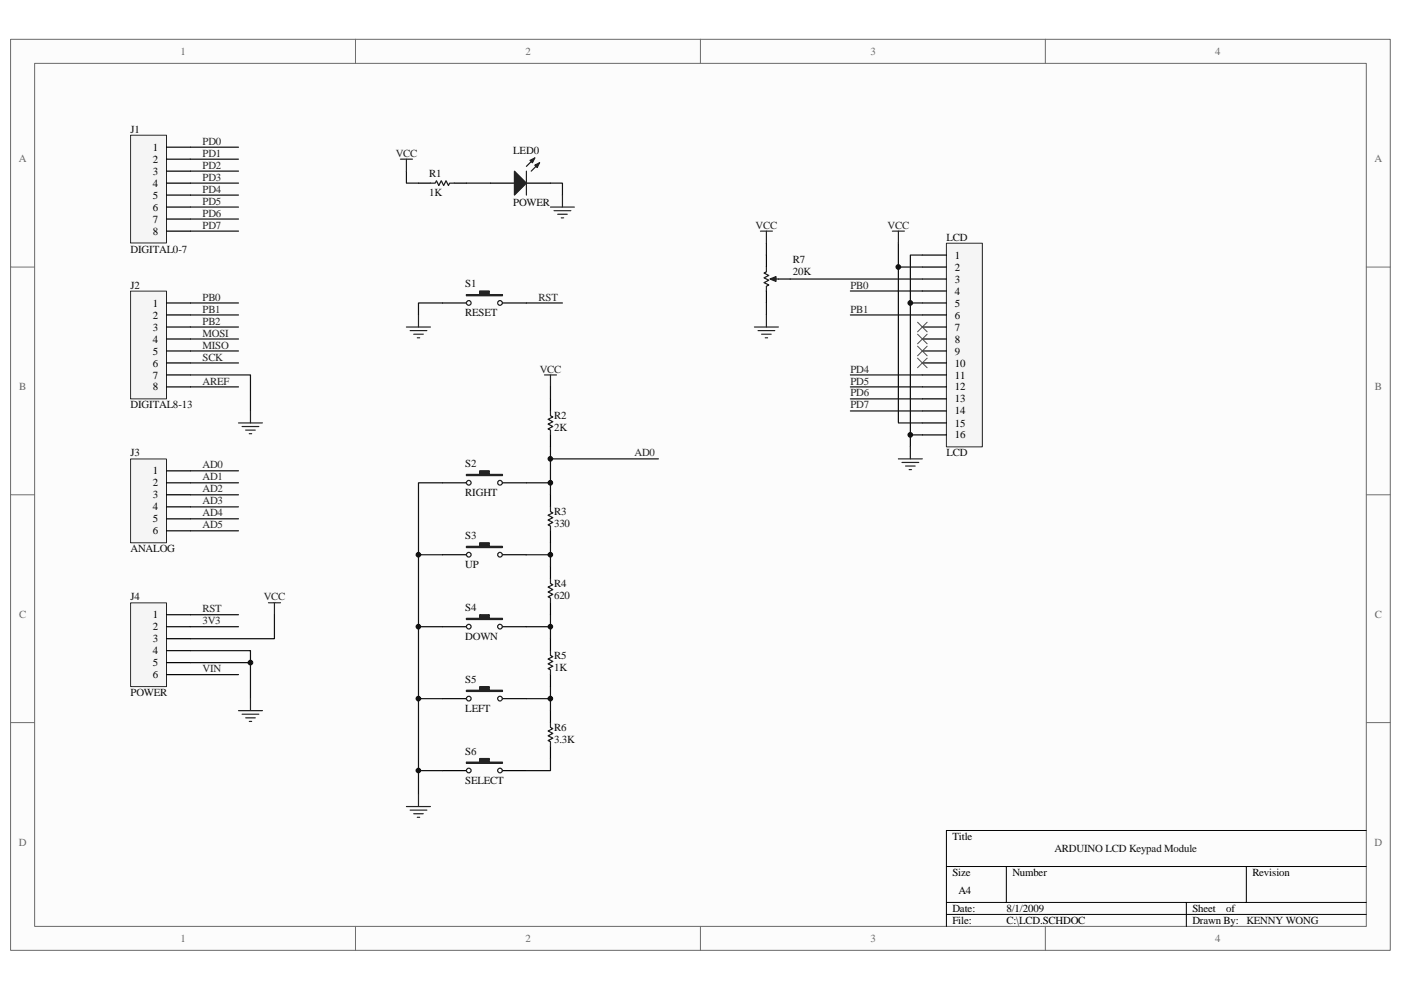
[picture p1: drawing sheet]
<svg xmlns="http://www.w3.org/2000/svg" width="297mm" height="210mm" viewBox="0 0 297 210" stroke-linecap="round" stroke-linejoin="round" font-family="sans-serif">
<path d="M2.3 8.4h292.5v193.2h-292.5z" fill="#fcfcfc"/>
<path d="M2.2 8.3h292.6v193.3h-292.6z" fill="none" stroke="#6a6a6a" stroke-width=".21"/>
<path d="M7.4 13.5h282.3v183h-282.3z" fill="#fcfcfc"/>
<g fill="none" stroke="#6a6a6a" stroke-width=".21">
<path d="M7.3 13.4h282.4v183.1h-282.4zM75.4 8.3v5.1M148.5 8.3v5.1M221.6 8.3v5.1M2.2 56.6h5.1M289.7 56.6h5.1M2.2 104.9h5.1M289.7 104.9h5.1M2.2 153.3h5.1M289.7 153.3h5.1M75.4 196.5v5.1M148.5 196.5v5.1"/>
<path d="M221.6 196.5v5.1"/>
</g>
<path d="M289.7 176.1h-89v20.4M200.7 183.8h89M200.7 191.4h89M200.7 194h89M213.4 183.8v7.6M251.5 191.4v5.1M264.2 183.8v7.6" fill="none" stroke="#000" stroke-width=".21"/>
<path d="M27.7 28.7h7.6v22.8h-7.6z" fill="#f5f5f5"/>
<path d="M27.7 28.7h7.6v22.8h-7.6z" fill="none" stroke="#262626" stroke-width=".21"/>
<path d="M35.3 31.2h5.1M35.3 33.8h5.1M35.3 36.3h5.1M35.3 38.8h5.1M35.3 41.4h5.1M35.3 43.9h5.1M35.3 46.5h5.1M35.3 49h5.1" fill="none" stroke="#000" stroke-width=".25"/>
<path d="M27.7 61.8h7.6v22.8h-7.6z" fill="#f5f5f5"/>
<path d="M27.7 61.7h7.6v22.9h-7.6z" fill="none" stroke="#262626" stroke-width=".21"/>
<path d="M35.3 64.3h5.1M35.3 66.8h5.1M35.3 69.4h5.1M35.3 71.9h5.1M35.3 74.4h5.1M35.3 77h5.1M35.3 79.5h5.1M35.3 82.1h5.1" fill="none" stroke="#000" stroke-width=".25"/>
<path d="M27.7 97.4h7.6v17.7h-7.6z" fill="#f5f5f5"/>
<path d="M27.7 97.3h7.6v17.8h-7.6z" fill="none" stroke="#262626" stroke-width=".21"/>
<path d="M35.3 99.9h5.1M35.3 102.4h5.1M35.3 104.9h5.1M35.3 107.5h5.1M35.3 110h5.1M35.3 112.6h5.1" fill="none" stroke="#000" stroke-width=".25"/>
<path d="M27.7 127.9h7.6v17.7h-7.6z" fill="#f5f5f5"/>
<path d="M27.7 127.9h7.6v17.7h-7.6z" fill="none" stroke="#262626" stroke-width=".21"/>
<g fill="none" stroke="#000" stroke-width=".25">
<path d="M88.7 38.8h2.6M96.3 38.8h2.6M104 38.8h5.1M111.6 38.8h5.1M93.8 64.3h5.1M106.5 64.3h5.1M116.7 84.6v2.6M116.7 92.2v2.6M93.8 102.4h5.1M93.8 117.7h5.1M106.5 102.4h5.1M106.5 117.7h5.1"/>
<path d="M116.7 104.9v2.6M116.7 112.6v2.5M35.3 130.4h5.1M35.3 132.9h5.1M35.3 135.5h5.1M35.3 138h5.1M93.8 132.9h5.1M106.5 132.9h5.1M116.7 120.2v2.5M116.7 127.8v2.6M116.7 135.5v2.5M35.3 140.5h5.1"/>
<path d="M35.3 143.1h5.1M93.8 148.2h5.1M106.5 148.2h5.1M116.7 143.1v2.5M116.7 150.7v2.6M116.7 158.3v2.6M93.8 163.4h5.1M106.5 163.4h5.1"/>
</g>
<g fill="none" stroke="#0e0e0e" stroke-width=".25">
<path d="M40.4 31.2h10.2M40.4 33.8h10.2M40.4 36.3h10.2M40.4 38.8h10.2M86.2 36.3v2.5h2.5M98.9 38.8h5.1M116.7 38.8h2.5v2.6M40.4 41.4h10.2M40.4 43.9h10.2M40.4 46.5h10.2M40.4 49h10.2M40.4 79.5h12.7v7.7"/>
<path d="M40.4 64.3h10.2M40.4 66.8h10.2M40.4 69.4h10.2M40.4 71.9h10.2M40.4 74.4h10.2M40.4 77h10.2M93.8 64.3h-5.1v2.5M111.6 64.3h7.6M40.4 82.1h10.2M40.4 99.9h10.2M116.7 82.1v2.5M116.7 94.8v10.1"/>
<path d="M116.7 97.3h22.9M40.4 102.4h10.2M40.4 104.9h10.2M40.4 107.5h10.2M40.4 110h10.2M40.4 112.6h10.2M88.7 117.7h5.1M93.8 102.4h-5.1v66.1M111.6 117.7h5.1M116.7 115.1v5.1M40.4 138h12.7v2.5M40.4 130.4h10.2"/>
<path d="M40.4 132.9h10.2M88.7 132.9h5.1M111.6 132.9h5.1M116.7 130.4v5.1M40.4 140.5h12.7v7.7M40.4 143.1h10.2M88.7 148.2h5.1M111.6 148.2h5.1M116.7 145.6v5.1M88.7 163.4h5.1M116.7 160.9v2.5h-5.1"/>
</g>
<g fill="none" stroke="#262626" stroke-width=".25">
<path d="M84.9 33.8h2.6M86.2 33.8v2.5M116.7 43.9h5.1M117.5 44.7h3.5M118.2 45.4h2.1M119 46.2h.5M119.2 41.4v2.5M86.2 69.4h5.1M86.9 70.1h3.6M87.7 70.9h2M88.5 71.6h.5M88.7 66.8v2.6"/>
<path d="M115.4 79.5h2.6M116.7 79.5v2.6M50.6 89.7h5M51.3 90.5h3.6M52.1 91.2h2M52.8 92h.6M53.1 87.2v2.5M50.6 150.7h5M51.3 151.5h3.6M52.1 152.3h2M52.8 153h.6M53.1 148.2v2.5"/>
<path d="M86.2 171.1h5.1M86.9 171.8h3.6M87.7 172.6h2M88.5 173.4h.5M88.7 168.5v2.6"/>
</g>
<g fill="none" stroke="#1c1c1c" stroke-width=".25">
<path d="M91.3 38.8h1l.2-.5 .5 1 .6-1 .5 1 .5-1 .5 1 .2-.5h1M111.6 36.3v5.1M113.4 33.5l-1.8 1.8M114.4 34.5l-1.8 1.8M116.7 87.2v1l.5 .2-1 .5 1 .6-1 .5 1 .5-1 .5 .5 .2v1M116.7 107.5v1l.5 .3-1 .5 1 .5-1 .5 1 .5-1 .5 .5 .3v1M116.7 122.7v1.1l.5 .2-1 .5 1 .6-1 .5 1 .5-1 .5 .5 .2v1M116.7 138v1l.5 .3-1 .5 1 .5-1 .5 1 .5-1 .5 .5 .3v1M116.7 153.3v1l.5 .2-1 .5 1 .6-1 .5 1 .5-1 .5 .5 .2v1"/>
<circle cx="99.4" cy="64.3" r=".49"/>
<circle cx="106" cy="64.3" r=".5"/>
<circle cx="99.4" cy="102.4" r=".49"/>
<circle cx="99.4" cy="117.7" r=".49"/>
<circle cx="106" cy="102.4" r=".5"/>
<circle cx="106" cy="117.7" r=".5"/>
<circle cx="99.4" cy="132.9" r=".49"/>
<circle cx="106" cy="132.9" r=".5"/>
<circle cx="99.4" cy="148.2" r=".49"/>
<circle cx="106" cy="148.2" r=".5"/>
<circle cx="99.4" cy="163.4" r=".49"/>
<circle cx="106" cy="163.4" r=".5"/>
</g>
<g fill="#1c1c1c" stroke="#1c1c1c" stroke-width=".25">
<path d="M109.1 36.3l2.5 2.5-2.5 2.6z"/>
<path d="M113.4 35l1-.5-.5 1z"/>
<path d="M112.4 34l1-.5-.5 1z"/>
<path d="M98.9 62.5h2.8v-.8h2v.8h2.8v.2h-7.6z" fill-rule="evenodd"/>
<path d="M98.9 100.6h2.8v-.7h2v.7h2.8v.3h-7.6z" fill-rule="evenodd"/>
<path d="M98.9 115.9h2.8v-.8h2v.8h2.8v.2h-7.6z" fill-rule="evenodd"/>
<path d="M98.9 131.1h2.8v-.7h2v.7h2.8v.3h-7.6z" fill-rule="evenodd"/>
<path d="M98.9 146.4h2.8v-.8h2v.8h2.8v.3h-7.6z" fill-rule="evenodd"/>
<path d="M98.9 161.6h2.8v-.7h2v.7h2.8v.3h-7.6z" fill-rule="evenodd"/>
</g>
<path d="M200.7 51.6h7.6v43.2h-7.6z" fill="#f5f5f5"/>
<path d="M200.7 51.6h7.6v43.2h-7.6z" fill="none" stroke="#262626" stroke-width=".21"/>
<g fill="none" stroke="#000" stroke-width=".25">
<path d="M162.5 54.1v2.5M165 59.2h2.6M195.6 54.1h5.1M195.6 56.6h5.1M195.6 59.2h5.1M162.5 61.7v2.6M195.6 61.7h5.1M195.6 64.3h5.1M195.6 66.8h5.1M195.6 69.4h5.1M195.6 71.9h5.1M195.6 74.4h5.1"/>
<path d="M195.6 77h5.1M195.6 79.5h5.1M195.6 82.1h5.1M195.6 84.6h5.1M195.6 87.2h5.1M195.6 89.7h5.1M195.6 92.2h5.1"/>
</g>
<g fill="none" stroke="#0e0e0e" stroke-width=".25">
<path d="M162.5 51.6v2.5M167.6 59.2h28M190.5 51.6v5h5.1M190.5 56.6v33.1h5.1M195.6 54.1h-2.6v38.1M162.5 64.3v2.5M180.3 61.7h15.3M180.3 66.8h15.3M180.3 79.5h15.3M193 64.3h2.6M180.3 82.1h15.3M180.3 84.6h15.3"/>
<path d="M180.3 87.2h15.3M195.6 92.2h-2.6v2.6M111.6 102.4h5.1M58.2 130.4v5.1h-17.8"/>
</g>
<g fill="none" stroke="#262626" stroke-width=".25">
<path d="M161.2 49h2.6M162.5 49v2.6M189.2 49h2.5M190.5 49v2.6M160 69.4h5M160.7 70.1h3.6M161.5 70.9h2M162.2 71.6h.5M162.5 66.8v2.6M190.5 97.3h5.1M191.2 98.1h3.6M192 98.8h2"/>
<path d="M192.8 99.6h.5M193 94.8v2.5M56.9 127.8h2.6M58.2 127.8v2.6"/>
</g>
<path d="M162.5 56.6v1.1l-.5 .2 1 .5-1 .5 1 .5-1 .5 1 .6-.5 .2v1M163.8 59.2h1.2" fill="none" stroke="#1c1c1c" stroke-width=".25"/>
<path d="M163.3 59.2l1.2-.5v1z" fill="#1c1c1c" stroke="#1c1c1c" stroke-width=".25"/>
<path d="M194.5 68.3l2.1 2.1M194.5 70.9l2.1 2M194.5 73.4l2.1 2.1M194.5 76l2.1 2M196.6 68.3l-2.1 2.1M196.6 70.9l-2.1 2M196.6 73.4l-2.1 2.1M196.6 76l-2.1 2" fill="none" stroke="#4c4c4c" stroke-width=".21"/>
<g fill="#0e0e0e" stroke="#0e0e0e" stroke-width=".21">
<circle cx="53.1" cy="140.5" r=".49"/>
<circle cx="88.7" cy="163.4" r=".49"/>
<circle cx="88.7" cy="148.2" r=".49"/>
<circle cx="88.7" cy="132.9" r=".49"/>
<circle cx="88.7" cy="117.7" r=".49"/>
<circle cx="116.7" cy="148.2" r=".49"/>
<circle cx="116.7" cy="132.9" r=".49"/>
<circle cx="116.7" cy="117.7" r=".49"/>
<circle cx="116.7" cy="102.4" r=".49"/>
<circle cx="116.7" cy="97.3" r=".49"/>
<circle cx="190.5" cy="56.6" r=".5"/>
<circle cx="193" cy="92.2" r=".5"/>
<circle cx="193" cy="64.3" r=".5"/>
</g>
<g font-size="2.3" fill="#696969">
<text x="38.3" y="11.6">1</text>
<text x="111.4" y="11.6">2</text>
<text x="184.5" y="11.6">3</text>
<text x="257.7" y="11.6">4</text>
<text x="4" y="34.5">A</text>
<text x="291.4" y="34.5">A</text>
<text x="4" y="82.8">B</text>
<text x="291.5" y="82.8">B</text>
<text x="4" y="131.1">C</text>
<text x="291.5" y="131.1">C</text>
<text x="4" y="179.4">D</text>
<text x="291.4" y="179.4">D</text>
<text x="38.3" y="199.8">1</text>
<text x="111.4" y="199.8">2</text>
<text x="184.5" y="199.8">3</text>
<text x="257.7" y="199.8">4</text>
</g>
<g font-size="2.3" fill="#0e0e0e">
<text x="27.7" y="28.2">J1</text>
<text x="108.8" y="32.7">LED0</text>
<text x="91" y="37.6">R1</text>
<text x="91" y="41.6">1K</text>
<text x="108.8" y="43.7">POWER</text>
<text x="27.7" y="53.6">DIGITAL0-7</text>
<text x="200.7" y="51">LCD</text>
<text x="168.1" y="55.9">R7</text>
<text x="168.1" y="58.4">20K</text>
<text x="27.7" y="61.2">J2</text>
<text x="98.7" y="61">S1</text>
<text x="98.7" y="67.1">RESET</text>
<text x="27.7" y="86.6">DIGITAL8-13</text>
<text x="117.5" y="88.9">R2</text>
<text x="117.5" y="91.5">2K</text>
<text x="27.7" y="96.8">J3</text>
<text x="98.7" y="99.1">S2</text>
<text x="200.7" y="96.8">LCD</text>
<text x="98.7" y="105.2">RIGHT</text>
<text x="117.5" y="109.3">R3</text>
<text x="117.5" y="111.8">330</text>
<text x="27.7" y="117.2">ANALOG</text>
<text x="98.7" y="114.4">S3</text>
<text x="98.7" y="120.5">UP</text>
<text x="117.5" y="124.5">R4</text>
<text x="27.7" y="127.3">J4</text>
<text x="98.7" y="129.6">S4</text>
<text x="117.5" y="127.1">620</text>
<text x="98.7" y="135.7">DOWN</text>
<text x="117.5" y="139.8">R5</text>
<text x="117.5" y="142.3">1K</text>
<text x="27.7" y="147.7">POWER</text>
<text x="98.7" y="144.9">S5</text>
<text x="98.7" y="151">LEFT</text>
<text x="117.5" y="155">R6</text>
<text x="98.7" y="160.1">S6</text>
<text x="117.5" y="157.6">3.3K</text>
<text x="98.7" y="166.2">SELECT</text>
<text x="223.6" y="180.7">ARDUINO LCD Keypad Module</text>
<text x="264.3" y="196">KENNY WONG</text>
</g>
<g font-size="2.3">
<text x="32.4" y="32">1</text>
<text x="32.4" y="34.5">2</text>
<text x="32.4" y="37.1">3</text>
<text x="32.4" y="39.6">4</text>
<text x="32.4" y="42.1">5</text>
<text x="32.4" y="44.7">6</text>
<text x="32.4" y="47.2">7</text>
<text x="32.4" y="49.8">8</text>
<text x="202.4" y="54.9">1</text>
<text x="202.4" y="57.4">2</text>
<text x="202.4" y="59.9">3</text>
<text x="32.4" y="65">1</text>
<text x="202.4" y="62.5">4</text>
<text x="202.4" y="65">5</text>
<text x="32.4" y="67.6">2</text>
<text x="32.4" y="70.1">3</text>
<text x="202.4" y="67.6">6</text>
<text x="202.4" y="70.1">7</text>
<text x="32.4" y="72.7">4</text>
<text x="32.4" y="75.2">5</text>
<text x="32.4" y="77.7">6</text>
<text x="202.4" y="72.7">8</text>
<text x="202.4" y="75.2">9</text>
<text x="202.4" y="77.7">10</text>
<text x="32.4" y="80.3">7</text>
<text x="32.4" y="82.8">8</text>
<text x="202.4" y="80.3">11</text>
<text x="202.4" y="82.8">12</text>
<text x="202.4" y="85.4">13</text>
<text x="202.4" y="87.9">14</text>
<text x="202.4" y="90.5">15</text>
<text x="202.4" y="93">16</text>
<text x="32.4" y="100.6">1</text>
<text x="32.4" y="103.2">2</text>
<text x="32.4" y="105.7">3</text>
<text x="32.4" y="108.2">4</text>
<text x="32.4" y="110.8">5</text>
<text x="32.4" y="113.3">6</text>
<text x="32.4" y="131.1">1</text>
<text x="32.4" y="133.7">2</text>
<text x="32.4" y="136.2">3</text>
<text x="32.4" y="138.8">4</text>
<text x="32.4" y="141.3">5</text>
<text x="32.4" y="143.8">6</text>
<text x="201.9" y="178.1">Title</text>
<text x="201.9" y="185.8">Size</text>
<text x="214.6" y="185.8">Number</text>
<text x="265.5" y="185.8">Revision</text>
<text x="203.2" y="189.6">A4</text>
<text x="201.9" y="193.4">Date:</text>
<text x="201.9" y="195.9">File:</text>
<text x="213.4" y="193.4">8/1/2009</text>
<text x="213.4" y="195.9">C:\LCD.SCHDOC</text>
<text x="252.8" y="195.9">Drawn By:</text>
<text x="252.8" y="193.4">Sheet</text>
<text x="259.9" y="193.4">of</text>
</g>
<g font-size="2.3" fill="#262626">
<text x="42.9" y="30.7">PD0</text>
<text x="42.9" y="33.3">PD1</text>
<text x="42.9" y="35.8">PD2</text>
<text x="83.9" y="33.3">VCC</text>
<text x="42.9" y="38.3">PD3</text>
<text x="42.9" y="40.9">PD4</text>
<text x="42.9" y="43.4">PD5</text>
<text x="42.9" y="46">PD6</text>
<text x="42.9" y="48.5">PD7</text>
<text x="160.2" y="48.5">VCC</text>
<text x="188.2" y="48.5">VCC</text>
<text x="42.9" y="63.8">PB0</text>
<text x="114.2" y="63.8">RST</text>
<text x="180.3" y="61.2">PB0</text>
<text x="42.9" y="66.3">PB1</text>
<text x="42.9" y="68.8">PB2</text>
<text x="42.9" y="71.4">MOSI</text>
<text x="180.3" y="66.3">PB1</text>
<text x="42.9" y="73.9">MISO</text>
<text x="42.9" y="76.5">SCK</text>
<text x="42.9" y="81.6">AREF</text>
<text x="114.4" y="79">VCC</text>
<text x="180.3" y="79">PD4</text>
<text x="180.3" y="81.6">PD5</text>
<text x="180.3" y="84.1">PD6</text>
<text x="180.3" y="86.6">PD7</text>
<text x="42.9" y="99.4">AD0</text>
<text x="42.9" y="101.9">AD1</text>
<text x="134.5" y="96.8">AD0</text>
<text x="42.9" y="104.4">AD2</text>
<text x="42.9" y="107">AD3</text>
<text x="42.9" y="109.5">AD4</text>
<text x="42.9" y="112.1">AD5</text>
<text x="42.9" y="129.9">RST</text>
<text x="55.9" y="127.3">VCC</text>
<text x="42.9" y="132.4">3V3</text>
<text x="42.9" y="142.6">VIN</text>
</g>
</svg>
